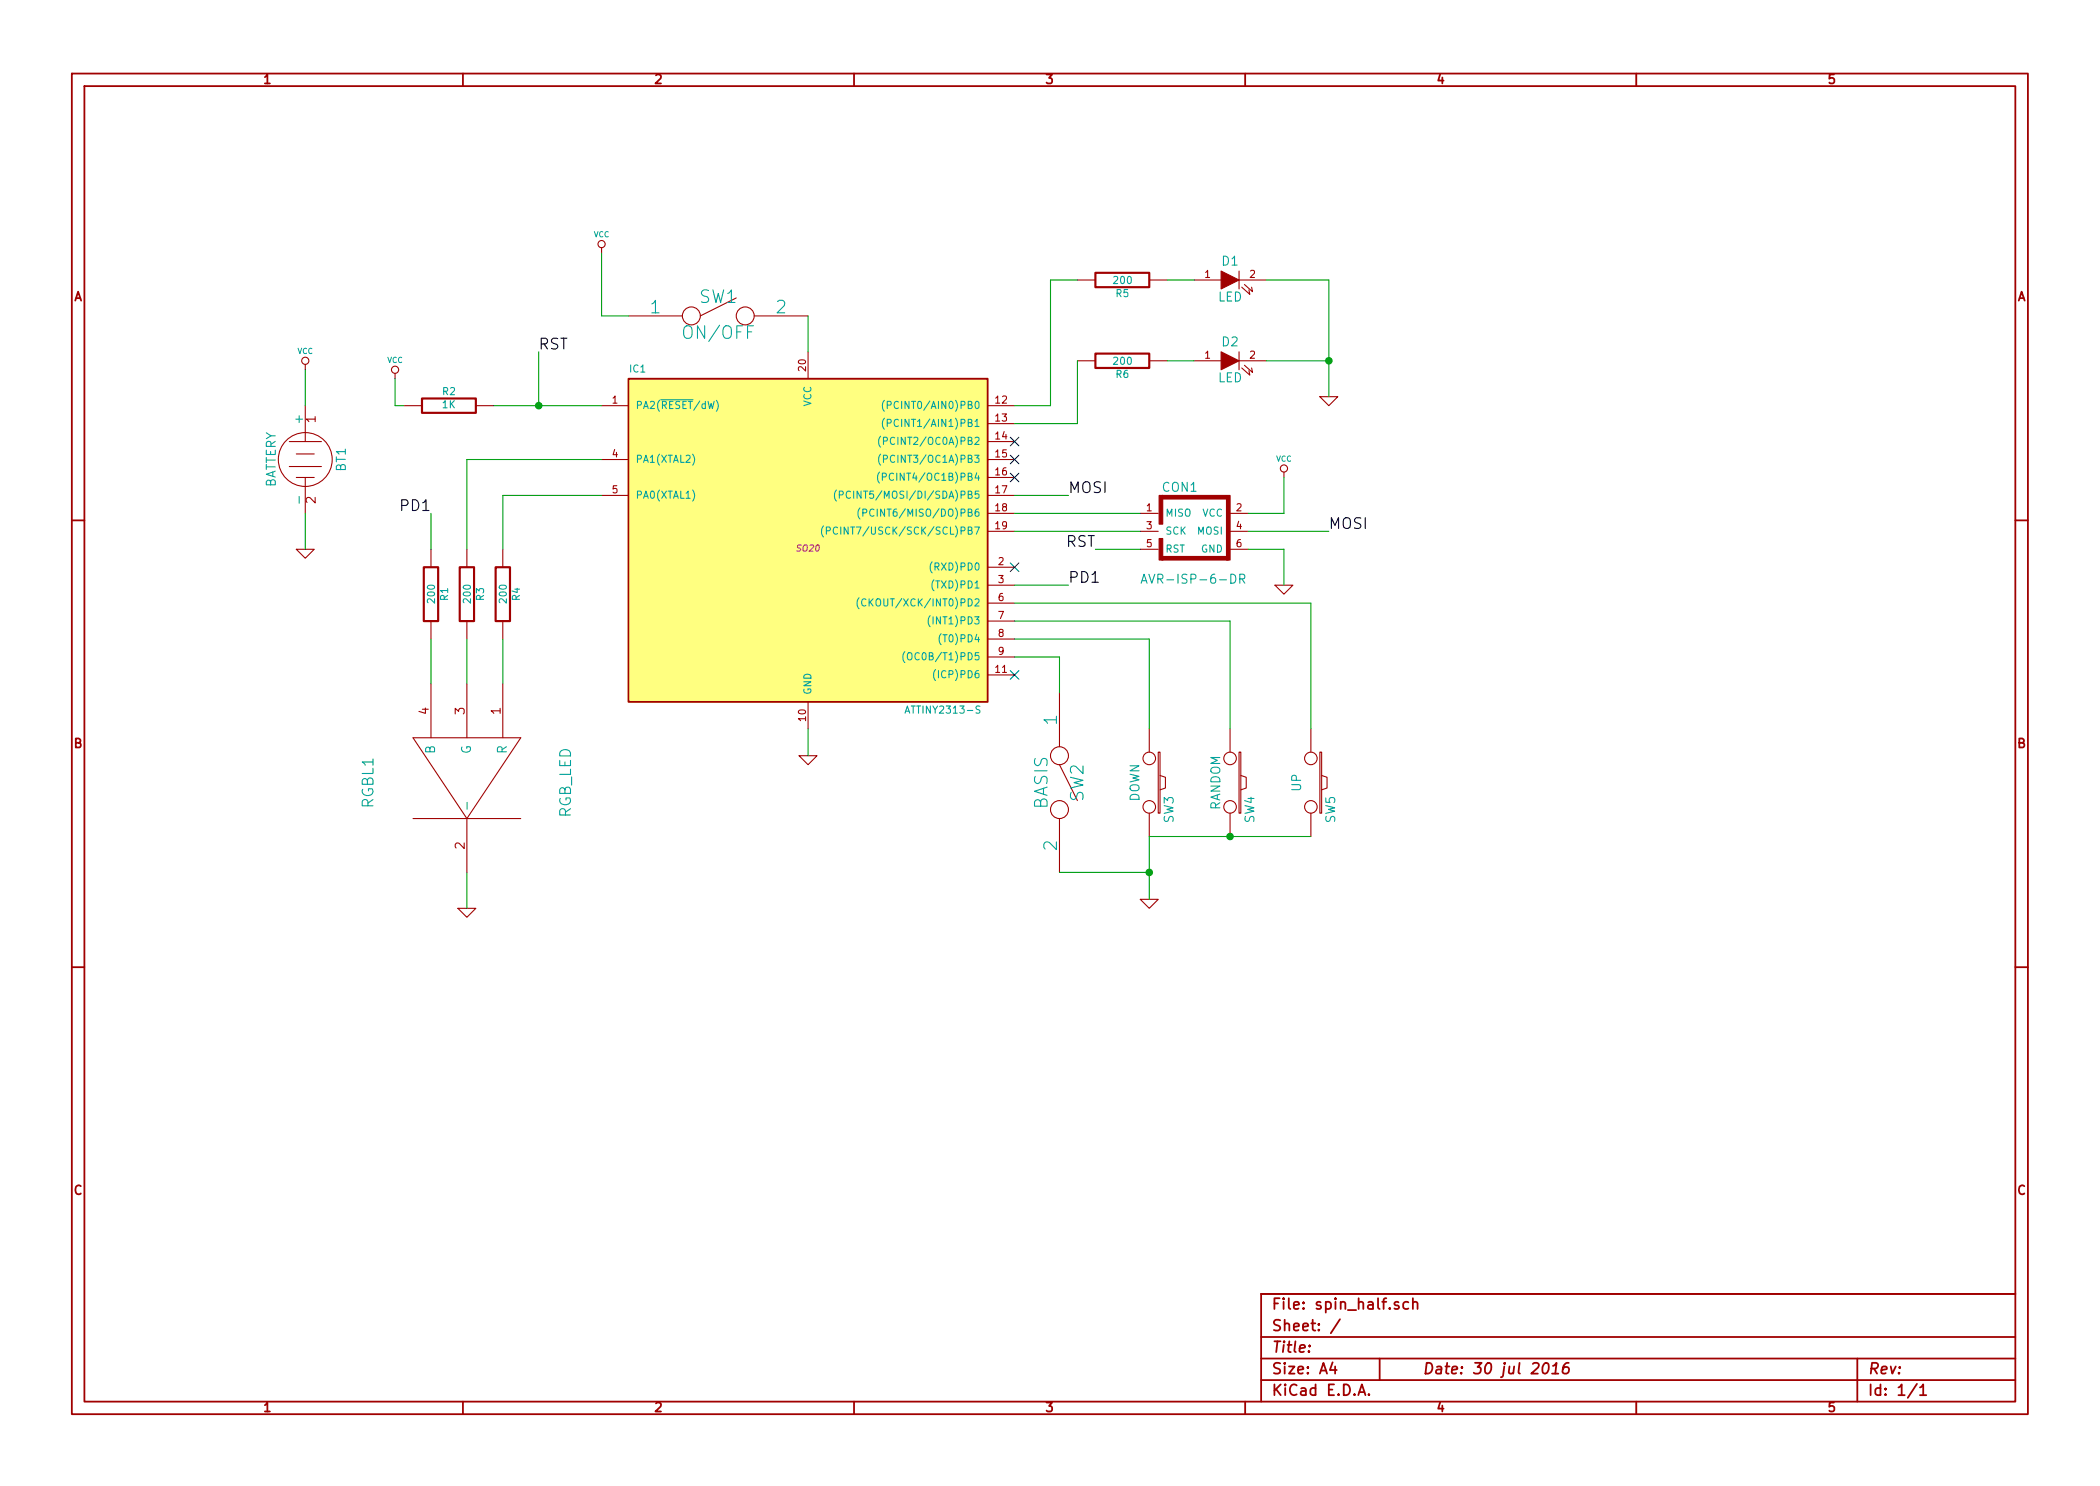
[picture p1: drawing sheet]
<svg xmlns="http://www.w3.org/2000/svg" width="297mm" height="210mm" viewBox="0 0 297 210" stroke-linecap="round" stroke-linejoin="round" font-family="sans-serif">
<g fill="none" stroke="#a00000" stroke-width=".25">
<path d="M10.2 10.4h276.6v189.7h-276.6zM11.9 12.2h273.2v186.1h-273.2zM65.5 10.4v1.8M120.8 10.4v1.8M176.1 10.4v1.8M231.4 10.4v1.8M88.9 53.6h50.8v45.7h-50.8zM10.2 73.6h1.7M285.1 73.6h1.7M10.2 136.8h1.7M285.1 136.8h1.7M65.5 198.3v1.8"/>
<path d="M120.8 198.3v1.8M176.1 198.3v1.8M178.4 189.2h106.7M178.4 195.3h106.7M178.4 192.2h106.7M185.2 190.4h.1l-.1 .1v-.1v.1M188.5 192.8l-.4 1h1M188.8 193.3v1.1M189.5 186.7l-1.3 1.9M192.1 197.4l.5-1.5 .5 1.5M192.3 197h.7M193.6 197.3h.1l-.1 .1-.1-.1h.1v.1"/>
<path d="M195.1 192.2v3.1M197.8 184.3l-.3-.1-.3 .2 .1 .2 .5 .2 .1 .1-.1 .2-.1 .1-.5-.1M199.2 184.3a.48 .48 0 0 0-.6 0l-.1 .6a.48 .48 0 0 0 .7 .2M199.8 184.3a.38 .38 0 0 1 .7 .1v.8M199.8 183.7v1.5M218.4 193a.35 .35 0 0 1 .4-.2 .35 .35 0 0 1 .2 .3 .87 .87 0 0 1-.5 1.3l-.2-.1a1.14 1.14 0 0 1 .1-1.3zM219.5 194.4h.9M219.7 193.3l.5-.5-.2 1.6M221.9 192.8a.72 .72 0 0 0-.8 .7v.7a.52 .52 0 0 0 .8-.1v-.5a.49 .49 0 0 0-.8 .1M231.4 198.3v1.8M262.7 192.2v6.1M271.1 195.8l-1.3 2"/>
<path d="M271.6 196.3l.4-.4v1.5M271.6 197.4h.9M285.1 183.1h-106.7v15.2"/>
</g>
<path d="M88.9 53.6h50.8v45.7h-50.8z" fill="#ffff80" stroke="#ffff80" stroke-width=".25"/>
<g fill="none" stroke="#a00000" stroke-width=".15">
<path d="M85.1 35v.8M152.4 39.6h2.5M162.6 39.6h2.5M168.9 39.6h3.8M175.3 38.3v2.6M175.3 39.6h3.8M43.2 51.6v.7M43.2 57.4v5.1M55.9 52.8v.8M57.1 57.4h2.6M67.3 57.4h2.5M85.1 57.4h3.8"/>
<path d="M88.9 44.7h7.6M104.1 42.2l-5 2.5M106.7 44.7h7.6M114.3 49.8v3.8M139.7 57.4h3.8M139.7 59.9h3.8M152.4 51h2.5M162.6 51h2.5M168.9 51h3.8M175.3 49.8v2.5M175.3 51h3.8M175.6 40.6l1.2 1.1-.1-.7"/>
<path d="M175.6 52.1l1.2 1-.1-.7M176 40.3l1.2 1-.2-.7M176 51.7l1.2 1-.2-.6M186.7 56.1h2.5l-1.2 1.3zM40.9 62.5h4.6M40.9 66h4.6M41.9 77.7h2.5l-1.2 1.3zM41.9 67.6h2.5M41.9 64.2h2.5M43.2 67.6v5M61 77.7v2.6M66 77.7v2.6"/>
<path d="M71.1 77.7v2.6M85.1 65h3.8M85.1 70.1h3.8M139.7 65h3.8M139.7 70.1h3.8M139.7 62.5h3.8M139.7 67.6h3.8M139.7 72.6h3.8M139.7 75.2h3.8M161.3 72.6h2.5M161.3 75.2h2.5M161.3 77.7h2.5"/>
<path d="M174 72.6h2.5M174 75.2h2.5M174 77.7h2.5M181.6 66.8v.8M61 87.9v2.5M61 96.8v7.6M66 87.9v2.5M66 96.8v7.6M71.1 87.9v2.5M71.1 96.8v7.6M114.3 99.3v3.8M139.7 80.3h3.8"/>
<path d="M139.7 82.8h3.8M139.7 85.3h3.8M139.7 87.9h3.8M139.7 90.4h3.8M139.7 93h3.8M139.7 95.5h3.8M149.9 98v7.7M180.3 82.8h2.6l-1.3 1.3zM58.4 104.4h15.3l-7.7 11.4zM58.4 115.8h15.3M66 115.8v7.6M113 106.9h2.6l-1.3 1.3z"/>
<path d="M149.9 108.2l2.5 5.1M149.9 115.8v7.6M162.6 103.1v3.3M162.6 115.1v3.3M163.8 106.4h.3v8.7h-.3zM164.1 109.7l.7 .3v1.5l-.7 .3M174 103.1v3.3M174 115.1v3.3M175.3 106.4h.2v8.7h-.2zM175.5 109.7l.8 .3v1.5l-.8 .3M185.4 103.1v3.3M185.4 115.1v3.3"/>
<path d="M186.7 106.4h.2v8.7h-.2zM186.9 109.7l.8 .3v1.5l-.8 .3M64.8 128.5h2.5l-1.3 1.3zM161.3 127.2h2.5l-1.2 1.3z"/>
<circle cx="85.1" cy="34.5" r=".51"/>
<circle cx="43.2" cy="51" r=".51"/>
<circle cx="55.9" cy="52.3" r=".51"/>
<circle cx="97.8" cy="44.7" r="1.27"/>
<circle cx="105.4" cy="44.7" r="1.27"/>
<circle cx="43.2" cy="65" r="3.8"/>
<circle cx="181.6" cy="66.3" r=".51"/>
<circle cx="149.9" cy="106.9" r="1.27"/>
<circle cx="149.9" cy="114.5" r="1.27"/>
<circle cx="162.6" cy="107.3" r=".89"/>
<circle cx="162.6" cy="114.2" r=".89"/>
<circle cx="174" cy="107.3" r=".89"/>
<circle cx="174" cy="114.2" r=".89"/>
<circle cx="185.4" cy="114.2" r=".89"/>
<circle cx="185.4" cy="107.3" r=".89"/>
</g>
<g fill="none" stroke="#00a0a0" stroke-width=".15">
<path d="M93.4 56.6h4.6M101.3 56.6a1.2 1.2 0 0 1 0 1.6M125.1 56.6a1.2 1.2 0 0 0 0 1.6M125.1 59.2a1.2 1.2 0 0 0 0 1.5M125.5 57.3h.5l.1-.2-.1-.3h-.5v1M125.5 59.9l.5-.1 .1-.1-.1-.3-.5-.1v1M116.5 74.4a1.2 1.2 0 0 0 0 1.6M116.9 75.1h.5v-.2v-.3h-.5v1M118.3 69.3a1.2 1.2 0 0 0 0 1.6M118.5 74.7a.4 .4 0 0 0-.5 0 .4 .4 0 0 0-.1 .5 .37 .37 0 0 0 .1 .3 .37 .37 0 0 0 .5 0M118.7 70h.5l.1-.2-.1-.3h-.5v1M120.3 69.6a.4 .4 0 0 0-.5 0 .4 .4 0 0 0-.1 .5 .37 .37 0 0 0 .2 .4 .37 .37 0 0 0 .4-.1"/>
<path d="M121.6 71.9a1.2 1.2 0 0 0 0 1.5M122 72.6l.5-.1 .1-.1-.1-.3-.5-.1v1M123.6 72.1a.4 .4 0 0 0-.5 0 .4 .4 0 0 0-.1 .5 .37 .37 0 0 0 .2 .4 .37 .37 0 0 0 .4-.1M124.4 66.8a1.2 1.2 0 0 0 0 1.5M124.6 61.7a1.2 1.2 0 0 0 0 1.6M124.6 64.3a1.2 1.2 0 0 0 0 1.5M124.8 67.5l.5-.1 .1-.1-.1-.3-.5-.1v1.1M125 62.4h.5v-.2v-.3h-.5v1M125 64.9h.5v-.1v-.3l-.5-.1v1M131.9 79.5a1.2 1.2 0 0 0 0 1.5M121.5 84.6a1.2 1.2 0 0 0 0 1.5M122.5 84.8a.4 .4 0 0 0-.5 0 .4 .4 0 0 0-.1 .5 .37 .37 0 0 0 .2 .4 .37 .37 0 0 0 .4-.1"/>
<path d="M128 92.2a1.2 1.2 0 0 0 0 1.5M128.5 92.4l.3-.1 .2 .2a.68 .68 0 0 1-.2 .9l-.3-.1a.78 .78 0 0 1 0-.9zM131.6 87.1a1.2 1.2 0 0 0 0 1.6M132.3 94.7a1.2 1.2 0 0 0 0 1.6M133.1 89.7a1.2 1.2 0 0 0 0 1.5M138.6 99.9h-.4l-.2 .2 .1 .2 .5 .2v.3l-.2 .1h-.4M161.4 82.5l.4-1.3 .5 1.3M161.5 82.2h.6M175.4 81.9h.6l.1-.2-.1-.3-.2-.2h-.4v1.3M175.7 81.9l.4 .6M66.1 113.5v1M128 100.9l.3-1 .4 1"/>
</g>
<path d="M154.9 38.6h7.7v2h-7.7zM59.7 56.4h7.6v2h-7.6zM154.9 50h7.7v2.1h-7.7zM59.9 80.3h2.1v7.6h-2.1zM65 80.3h2.1v7.6h-2.1zM70.1 80.3h2v7.6h-2z" fill="none" stroke="#a00000" stroke-width=".3"/>
<g fill="#a00000" stroke="#a00000" stroke-width=".15">
<path d="M164.3 78.7h9.4v.5h-9.4z"/>
<path d="M164.3 70.1h9.2v.5h-9.2z"/>
<path d="M164 76.2h.5v3h-.5z"/>
<path d="M164 70.1h.5v4.1h-.5z"/>
<path d="M173.5 70.1h.5v9.1h-.5z"/>
<path d="M172.7 38.3l2.6 1.3-2.6 1.3z"/>
<path d="M172.7 49.8l2.6 1.2-2.6 1.3z"/>
</g>
<g fill="none" stroke="#00a000" stroke-width=".15">
<path d="M85.1 35.8v8.9h3.8M152.4 39.6h-3.8v17.8h-5.1M165.1 39.6h3.8M179.1 39.6h8.9v16.5M43.2 52.3v5.1M55.9 53.6v3.8h1.2M69.8 57.4h15.3M76.2 49.8v7.6M114.3 44.7v5.1M152.4 51v8.9h-8.9M165.1 51h3.8M179.1 51h8.9"/>
<path d="M43.2 72.6v5.1M61 72.6v5.1M85.1 70.1h-14v7.6M85.1 65h-19.1v12.7M143.5 72.6h17.8M143.5 75.2h17.8M143.5 70.1h7.6M154.9 77.7h6.4M176.5 75.2h11.5M176.5 77.7h5.1v5.1M181.6 67.6v5h-5.1M61 90.4v6.4"/>
<path d="M66 90.4v6.4M71.1 90.4v6.4M143.5 82.8h7.6M143.5 90.4h19.1v12.7M143.5 93h6.4v5M143.5 87.9h30.5v15.2M143.5 85.3h41.9v17.8M114.3 103.1v3.8M185.4 118.4h-22.8v8.8M66 123.4v5.1M149.9 123.4h12.7"/>
</g>
<g fill="#00a000" stroke="#00a000" stroke-width=".25">
<circle cx="76.2" cy="57.4" r=".41"/>
<circle cx="174" cy="118.4" r=".41"/>
<circle cx="162.6" cy="123.4" r=".41"/>
<circle cx="188" cy="51" r=".41"/>
</g>
<path d="M142.9 61.9l1.2 1.2M142.9 64.4l1.2 1.2M142.9 66.9l1.2 1.3M142.9 79.6l1.2 1.3M144.1 61.9l-1.2 1.2M144.1 64.4l-1.2 1.2M144.1 66.9l-1.2 1.3M144.1 79.6l-1.2 1.3M142.9 94.9l1.2 1.2M144.1 94.9l-1.2 1.2" fill="none" stroke="#0000c0" stroke-width=".15"/>
<g font-size="2.5" fill="#00a0a0">
<text x="92" y="44.4">1</text>
<text x="98.9" y="43">SW1</text>
<text x="109.8" y="44.4">2</text>
<text x="96.9" y="48.1">ON/OFF</text>
<text x="149.6" y="102.5" transform="rotate(-90 149.6 102.5)">1</text>
<text x="153.4" y="113.4" transform="rotate(-90 153.4 113.4)">SW2</text>
<text x="148.3" y="114.5" transform="rotate(-90 148.3 114.5)">BASIS</text>
<text x="149.6" y="120.3" transform="rotate(-90 149.6 120.3)">2</text>
</g>
<g font-size="2.1">
<text x="76.2" y="49.5">RST</text>
<text x="151.1" y="69.8">MOSI</text>
<text x="56.8" y="72.4">PD1</text>
<text x="150.7" y="77.5">RST</text>
<text x="188" y="74.9">MOSI</text>
<text x="151.1" y="82.5">PD1</text>
</g>
<g font-size="2.1" fill="#00a0a0">
<text x="52.9" y="114.3" transform="rotate(-90 52.9 114.3)">RGBL1</text>
<text x="80.8" y="115.8" transform="rotate(-90 80.8 115.8)">RGB_LED</text>
</g>
<g font-size="2.1" fill="#a00000">
<text x="179.9" y="185.4">File: spin_half.sch</text>
<text x="179.9" y="191.5">Title:</text>
<text x="179.9" y="188.4">Sheet: /</text>
<text x="179.9" y="197.6">KiCad E.D.A.</text>
<text x="179.9" y="194.5">Size: A4</text>
<text x="201.2" y="194.5">Date: 30 jul 2016</text>
<text x="264.2" y="194.5">Rev:</text>
<text x="264.2" y="197.6">Id: 1/1</text>
</g>
<g font-size="1.8" fill="#a00000">
<text x="37.3" y="11.9">1</text>
<text x="92.7" y="11.9">2</text>
<text x="148" y="11.9">3</text>
<text x="203.3" y="11.9">4</text>
<text x="258.6" y="11.9">5</text>
<text x="10.4" y="42.7">A</text>
<text x="285.3" y="42.7">A</text>
<text x="44.7" y="59.8" transform="rotate(-90 44.7 59.8)">1</text>
<text x="44.7" y="71.2" transform="rotate(-90 44.7 71.2)">2</text>
<text x="60.7" y="101.1" transform="rotate(-90 60.7 101.1)">4</text>
<text x="65.8" y="101.1" transform="rotate(-90 65.8 101.1)">3</text>
<text x="70.9" y="101.1" transform="rotate(-90 70.9 101.1)">1</text>
<text x="10.4" y="105.9">B</text>
<text x="285.3" y="105.9">B</text>
<text x="65.8" y="120.1" transform="rotate(-90 65.8 120.1)">2</text>
<text x="10.4" y="169.1">C</text>
<text x="285.3" y="169.1">C</text>
<text x="37.3" y="199.8">1</text>
<text x="92.7" y="199.8">2</text>
<text x="148" y="199.8">3</text>
<text x="203.3" y="199.8">4</text>
<text x="258.6" y="199.8">5</text>
</g>
<g font-size="1.8" fill="#00a0a0">
<text x="172.9" y="37.6">D1</text>
<text x="172.2" y="42.7">LED</text>
<text x="172.9" y="49.1">D2</text>
<text x="42.9" y="59.8" transform="rotate(-90 42.9 59.8)">+</text>
<text x="172.2" y="54.1">LED</text>
<text x="39.1" y="69.2" transform="rotate(-90 39.1 69.2)">BATTERY</text>
<text x="42.9" y="71" transform="rotate(-90 42.9 71)">-</text>
<text x="49" y="66.7" transform="rotate(-90 49 66.7)">BT1</text>
<text x="164.4" y="69.6">CON1</text>
<text x="162.9" y="82.6">AVR-ISP-6-DR</text>
<text x="61.6" y="106.7" transform="rotate(-90 61.6 106.7)">B</text>
<text x="66.7" y="106.8" transform="rotate(-90 66.7 106.8)">G</text>
<text x="71.8" y="106.7" transform="rotate(-90 71.8 106.7)">R</text>
<text x="161.2" y="113.5" transform="rotate(-90 161.2 113.5)">DOWN</text>
<text x="184.1" y="112" transform="rotate(-90 184.1 112)">UP</text>
<text x="166.1" y="116.5" transform="rotate(-90 166.1 116.5)">SW3</text>
<text x="172.7" y="114.7" transform="rotate(-90 172.7 114.7)">RANDOM</text>
<text x="177.5" y="116.5" transform="rotate(-90 177.5 116.5)">SW4</text>
<text x="188.9" y="116.5" transform="rotate(-90 188.9 116.5)">SW5</text>
</g>
<g font-size="1.4" fill="#00a0a0">
<text x="157.6" y="40.2">200</text>
<text x="157.9" y="42.1">R5</text>
<text x="89.1" y="52.8">IC1</text>
<text x="157.6" y="51.7">200</text>
<text x="157.9" y="53.5">R6</text>
<text x="62.6" y="57.8">1K</text>
<text x="62.6" y="56">R2</text>
<text x="89.9" y="57.9">PA2(RESET/dW)</text>
<text x="114.8" y="57.6" transform="rotate(-90 114.8 57.6)">VCC</text>
<text x="126.3" y="57.9">(PCINT0/AIN0)PB0</text>
<text x="89.9" y="65.5">PA1(XTAL2)</text>
<text x="125.6" y="63">(PCINT2/OC0A)PB2</text>
<text x="125.6" y="65.5">(PCINT3/OC1A)PB3</text>
<text x="126.3" y="60.4">(PCINT1/AIN1)PB1</text>
<text x="89.9" y="70.6">PA0(XTAL1)</text>
<text x="120.8" y="70.6">(PCINT5/MOSI/DI/SDA)PB5</text>
<text x="125.6" y="68.1">(PCINT4/OC1B)PB4</text>
<text x="118.9" y="75.7">(PCINT7/USCK/SCK/SCL)PB7</text>
<text x="123.4" y="73.1">(PCINT6/MISO/DO)PB6</text>
<text x="164.8" y="73.1">MISO</text>
<text x="164.8" y="75.7">SCK</text>
<text x="169.4" y="75.7">MOSI</text>
<text x="170" y="73.1">VCC</text>
<text x="132" y="80.8">(RXD)PD0</text>
<text x="132.2" y="83.3">(TXD)PD1</text>
<text x="164.8" y="78.2">RST</text>
<text x="169.8" y="78.2">GND</text>
<text x="61.6" y="85.2" transform="rotate(-90 61.6 85.2)">200</text>
<text x="63.4" y="85" transform="rotate(-90 63.4 85)">R1</text>
<text x="66.6" y="85.2" transform="rotate(-90 66.6 85.2)">200</text>
<text x="68.5" y="85" transform="rotate(-90 68.5 85)">R3</text>
<text x="71.7" y="85.2" transform="rotate(-90 71.7 85.2)">200</text>
<text x="73.6" y="85" transform="rotate(-90 73.6 85)">R4</text>
<text x="123.1" y="85.8">(CKOUT/XCK/INT0)PD2</text>
<text x="131.9" y="88.4">(INT1)PD3</text>
<text x="129" y="93.5">(OC0B/T1)PD5</text>
<text x="133.3" y="90.9">(T0)PD4</text>
<text x="114.8" y="98.3" transform="rotate(-90 114.8 98.3)">GND</text>
<text x="128.5" y="101">ATTINY2313-S</text>
<text x="132.6" y="96">(ICP)PD6</text>
</g>
<g font-size="1.4" fill="#a00000">
<text x="170.4" y="39.4">1</text>
<text x="176.8" y="39.4">2</text>
<text x="114" y="52.5" transform="rotate(-90 114 52.5)">20</text>
<text x="170.4" y="50.8">1</text>
<text x="176.8" y="50.8">2</text>
<text x="86.6" y="57.1">1</text>
<text x="140.8" y="57.1">12</text>
<text x="140.8" y="59.7">13</text>
<text x="86.6" y="64.8">4</text>
<text x="140.8" y="62.2">14</text>
<text x="140.8" y="64.8">15</text>
<text x="86.6" y="69.8">5</text>
<text x="140.8" y="67.3">16</text>
<text x="140.8" y="69.8">17</text>
<text x="140.8" y="72.4">18</text>
<text x="140.8" y="74.9">19</text>
<text x="162.2" y="72.4">1</text>
<text x="162.2" y="74.9">3</text>
<text x="162.2" y="77.5">5</text>
<text x="174.9" y="72.4">2</text>
<text x="174.9" y="74.9">4</text>
<text x="174.9" y="77.5">6</text>
<text x="141.2" y="80">2</text>
<text x="141.2" y="82.5">3</text>
<text x="141.2" y="85.1">6</text>
<text x="141.2" y="87.6">7</text>
<text x="140.8" y="95.2">11</text>
<text x="141.2" y="90.2">8</text>
<text x="141.2" y="92.7">9</text>
<text x="114" y="102" transform="rotate(-90 114 102)">10</text>
</g>
<text font-size="1.2" fill="#a000a0" x="112.7" y="78.1">SO20</text>
<g font-size="1.1" fill="#00a0a0">
<text x="84" y="33.6">VCC</text>
<text x="42.1" y="50.1">VCC</text>
<text x="54.8" y="51.4">VCC</text>
<text x="180.5" y="65.3">VCC</text>
</g>
</svg>
